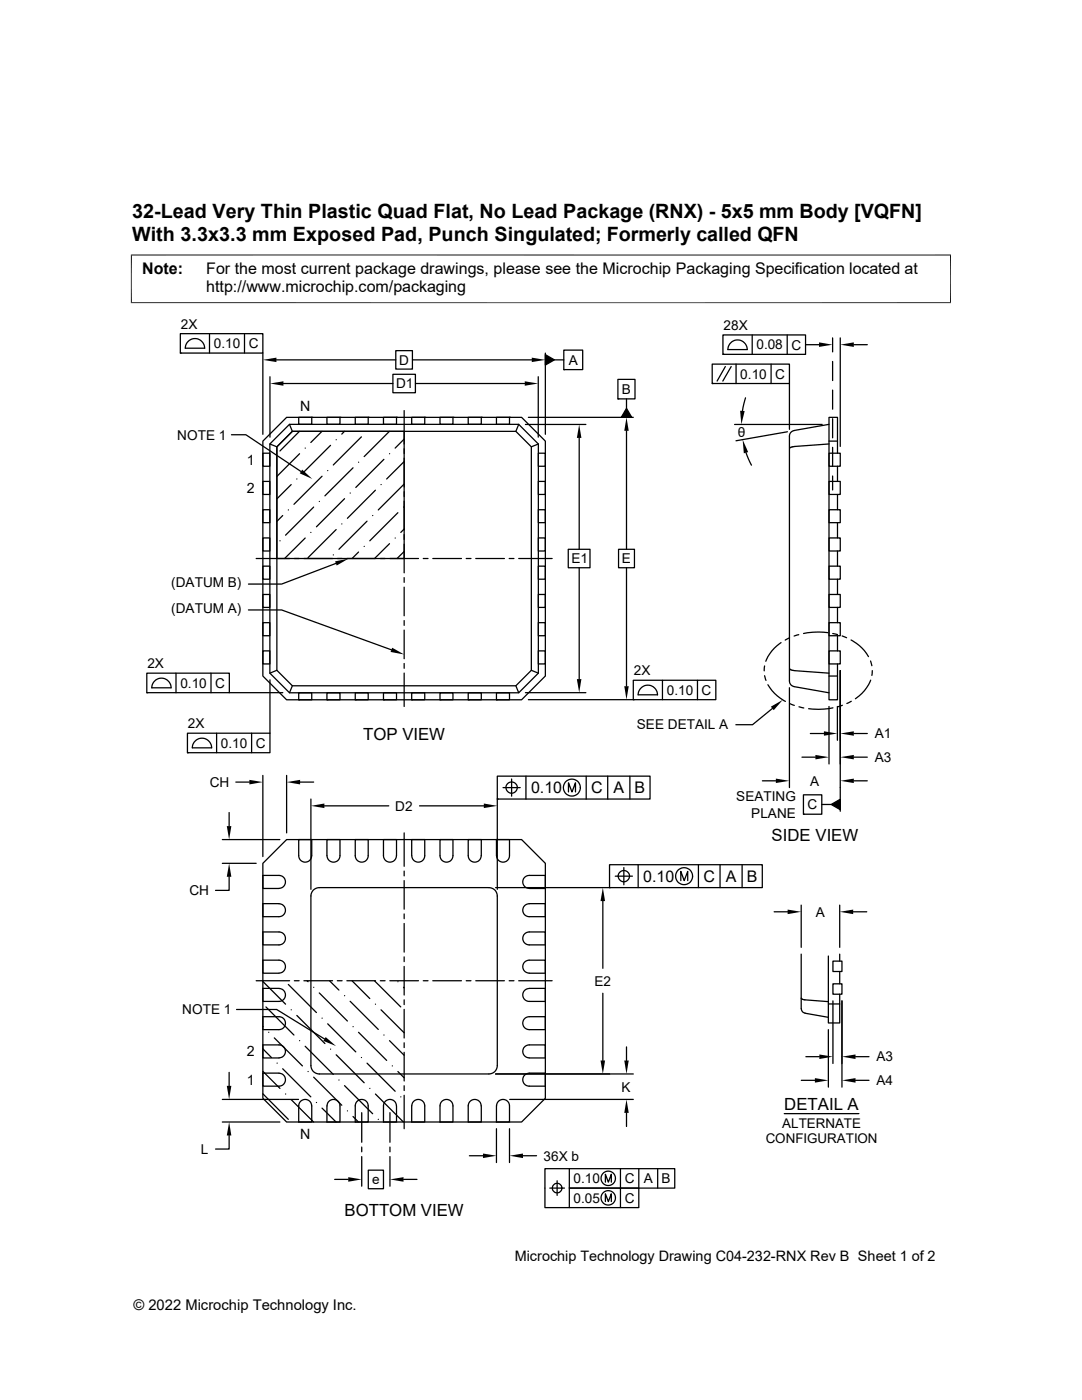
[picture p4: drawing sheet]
<svg xmlns="http://www.w3.org/2000/svg" width="216mm" height="279mm" viewBox="0 0 216 279" stroke-linecap="round" stroke-linejoin="round" font-family="sans-serif">
<g fill="none" stroke="#000" stroke-width=".25">
<path d="M36 66.6h16.5v3.9h-16.5zM36 70.5h.1M37.5 68.1a1.91 1.91 0 0 1 2.1-.4 1.91 1.91 0 0 1 1.2 1.8h-3.8l.1-.6zM41.8 66.6v3.9M48.8 66.6v3.9M52.5 70.5v16.2M53.9 75.2v12M55.2 71.8h23.8M56.6 76.5h21.8M78.4 74.7h4.5v3.7h-4.5zM79 70h3.3v3.7h-3.3zM82.3 71.8h23.8"/>
<path d="M82.9 76.5h21.8M107.4 75.2v12M108.8 70.8l1.8 1-1.8 1.1zM108.8 70.5v16.2M110.6 71.8h1.9M112.5 69.9h3.8v3.9h-3.8zM112.5 73.8h.1M123.3 75.7h3.4v3.9h-3.4zM123.3 79.6h.1M125 79.6v1.9M142.1 72.7h15.4v3.8h-15.4zM142.1 76.5h.1"/>
<path d="M144.3 66.8h16.4v3.9h-16.4zM144.3 70.7h.1M144.7 73.2l-1.6 2.9M145.2 69.8h3.9a1.93 1.93 0 0 0-1.9-2 1.93 1.93 0 0 0-2 2M145.9 73.2l-1.7 2.9M146.9 72.7v3.8M148.8 79.4l-.7 2.6M150.1 66.8v3.9M153.9 72.7v3.8M157.1 66.8v3.9M157.5 76.5v9.2M160.7 68.8h2.7"/>
<path d="M166.1 67.4v2.8M166.1 72.1v3.8M166.1 77.9v3.8M167.7 67.4v21.7M170.4 68.8h2.7M46.2 86.8h2.9l11 7.3M52.5 90.4h1.3v2.6h-1.3zM52.5 96.1h1.3v2.6h-1.3zM53.8 88.6l1.4 .6M57.2 83.3h46.9l4.7 4.7v46.9l-4.7 4.8h-46.9l-4.7-4.8v-46.9zM57.8 84.7h45.7l3.9 3.9v45.7l-3.9 4h-45.7l-4-4v-45.7zM57.8 84.7l.5 1.4"/>
<path d="M58.1 96.7l-2.9 2.9M58.3 86.1h22.3v25.4h-25.4v-22.3zM58.3 86.1h44.6l3.1 3.1v44.6l-3.1 3.1h-44.6l-3.1-3.1v-44.6zM59.2 95.6h.1M59.6 83.3h2.6v1.4h-2.6zM59.8 86.1l-3.9 3.9M59.8 90.6l-4.6 4.5M60.9 89.4h.1M62.2 83.3h.1M64.2 86.1l-2.2 2.2M64.3 95l-5.6 5.6M65.2 83.3h2.6v1.4h-2.6z"/>
<path d="M65.4 93.9h.1M66 88.9l-5.7 5.6M67.1 87.8h.1M67.8 83.3h.1M68.7 86.1l-.5 .5M68.7 99.5l-5.6 5.6M69.9 98.4h.1M70.4 93.4l-5.6 5.6M70.9 83.3h2.6v1.4h-2.6zM71.5 92.2h.1M72.1 87.2l-5.6 5.6M73.5 83.3h.1"/>
<path d="M74.9 97.8l-5.6 5.6M76 96.7h.1M76.5 83.3h2.6v1.4h-2.6zM76.6 91.7l-5.6 5.6M77.7 86.1l-5 5M77.7 90.6h.1M79.1 83.3h.1M80.6 81.9v6.7M80.6 89.6v.9M80.6 91.5v5.7M80.6 98.1v1M80.6 96.6l-5.1 5.2"/>
<path d="M80.6 92.1l-3.4 3.5M80.6 87.6l-1.8 1.8M82.1 83.3h2.7v1.4h-2.7zM84.8 83.3h.1M87.8 83.3h2.6v1.4h-2.6zM90.4 83.3h.1M93.4 83.3h2.6v1.4h-2.6zM96 83.3h.1M99.1 83.3h2.6v1.4h-2.6zM101.7 83.3h.1M103.5 84.7l-.6 1.4M104.8 84.7h12.1"/>
<path d="M105.4 83.3h21M107.4 88.6l-1.4 .6M107.4 96.1h1.4v2.6h-1.4zM107.4 90.4h1.4v2.6h-1.4zM115.6 87.4v22.2M125 86v23.6M125 81.5l1 1.8h-2zM146.6 84.7h17.5M148.9 90.4l1 2.4M157.1 86.2l-10.2 1.8M158.2 89.2l-.7 .3M158.4 89.1l-.2 .1"/>
<path d="M158.5 85.9a1.09 1.09 0 0 0-1 1.1v48.9a1.09 1.09 0 0 0 1 1.1l6.9 1.3M165.4 96.1h2.3v2.6h-2.3zM165.4 90.4h2.3v2.6h-2.3zM165.4 88.6l-7 .5M165.4 88h1.7M165.4 84.7l-6.9 1.2M166.1 83.6v3.8M166.1 89.3v3.8M166.1 95v2.8M167.1 90.4v-7.1h-1.7v56.4h1.7v-7.2M167.1 93v3.1M167.1 98.7v3"/>
<path d="M51.1 111.5h6.7M52.5 101.7h1.3v2.6h-1.3zM52.5 107.4h1.3v2.6h-1.3zM52.5 113h1.3v2.6h-1.3zM52.5 118.6h1.3v2.6h-1.3zM55.9 107.9h.1M56.4 102.9l-1.2 1.2M57.5 101.8h.1M58.7 111.5h1M60.6 111.5h5.8M60.9 107.4l-4.1 4.1M62 106.3h.1"/>
<path d="M62.6 101.2l-5.6 5.6M63.7 100.1h.1M66.5 110.7h.1M67 112.4l-10.8 4.2h-6.6M67.1 105.7l-5.6 5.6M67.3 111.5h1M68.2 104.6h.1M69.2 111.5h5.7M71.5 110.2l-1.2 1.3M72.7 109.1h.1M73.2 104l-5.6 5.6M74.4 102.9h.1"/>
<path d="M75.9 111.5h.9M77.7 108.5l-3 3M77.8 111.5h5.7M78.8 107.4h.1M79.4 102.3l-5.6 5.6M80.5 101.2h.1M80.6 110.1l-1.4 1.4M80.6 100v5.7M80.6 106.7v1M80.6 108.6v5.7M80.6 115.3v.9M80.6 117.2v5.7"/>
<path d="M80.6 105.6l-.6 .7M84.5 111.5h.9M86.4 111.5h5.7M93 111.5h1M94.9 111.5h5.7M101.6 111.5h1M103.5 111.5h6.7M107.4 118.6h1.4v2.6h-1.4zM107.4 113h1.4v2.6h-1.4zM107.4 107.4h1.4v2.6h-1.4zM107.4 101.7h1.4v2.6h-1.4zM113.4 109.6h4.3v3.7h-4.3z"/>
<path d="M115.6 113.3v22.2M123.4 109.6h3.2v3.7h-3.2zM125 113.3v23.6M165.4 118.6h2.3v2.6h-2.3zM165.4 113h2.3v2.6h-2.3zM165.4 107.4h2.3v2.6h-2.3zM165.4 101.7h2.3v2.6h-2.3zM167.1 104.3v3.1M167.1 110v3M167.1 115.6v3M29.3 134.3h16.5v3.9h-16.5zM29.3 138.2h.1"/>
<path d="M30.9 135.9a1.91 1.91 0 0 1 2.1-.4 1.91 1.91 0 0 1 1.1 1.8h-3.8l.1-.6zM35.1 134.3v3.9M42.1 134.3v3.9M45.8 138.2h10.6M49.6 121.7h6.6l21.9 8M52.5 124.3h1.3v2.6h-1.3zM52.5 129.9h1.3v2.6h-1.3zM53.9 135.7v10.6M55.2 133.8l-1.4 .5M58.3 136.9l-.5 1.4M59.6 138.3h2.6v1.4h-2.6zM59.6 139.7h.1"/>
<path d="M65.2 138.3h2.6v1.4h-2.6zM65.2 139.7h.1M70.9 138.3h2.6v1.4h-2.6zM70.9 139.7h.1M76.5 138.3h2.6v1.4h-2.6zM76.5 139.7h.1M80.6 123.8v1M80.6 125.8v5.7M80.6 132.4v1M80.6 134.3v6.7M82.1 138.3h2.7v1.4h-2.7zM82.1 139.7h.1"/>
<path d="M87.8 138.3h2.6v1.4h-2.6zM87.8 139.7h.1M93.4 138.3h2.6v1.4h-2.6zM93.4 139.7h.1M99.1 138.3h2.6v1.4h-2.6zM99.1 139.7h.1M102.9 136.9l.6 1.4M104.8 138.2h12.1M105.4 139.6h21M106 133.8l1.4 .5M107.4 129.9h1.4v2.6h-1.4zM107.4 124.3h1.4v2.6h-1.4z"/>
<path d="M126.4 135.8h16.4v3.8h-16.4zM126.4 139.6h.1M127.3 138.7h3.9a1.93 1.93 0 0 0-1.9-2 1.93 1.93 0 0 0-2 2M132.2 135.8v3.8M139.2 135.8v3.8M152.6 132.9l-.1 1M152.6 134.9l.2 .9M153.2 136.7l1.3 1.7 2.2 1.6M155.9 128.2a7.9 7.9 0 0 0-3.1 3.8M157.5 137.2v20M157.5 127.3l-.8 .4M157.5 133.4l.7 .4 7.2 .5"/>
<path d="M159.4 126.7l-.9 .2M165.2 126.3l-1.9-.2-3 .3M165.4 129.9h2.3v2.6h-2.3zM165.4 124.3h2.3v2.6h-2.3zM165.4 134.9h1.7M166.2 126.4l.9 .2M167.1 121.2v3.1M167.1 126.9v3M167.7 133.8v28.1M168 126.9l.9 .4M169.8 127.7l2.2 1.6 1.3 1.7M169.9 140l-.9 .4"/>
<path d="M173.7 131.9l.3 1M173.7 135.7a8 8 0 0 1-3 3.7M174.1 133.8l-.1 1M37.4 146.3h16.5v3.9h-16.5zM37.4 150.2h.1M38.9 147.9a1.91 1.91 0 0 1 2.1-.4 1.91 1.91 0 0 1 1.2 1.7h-3.8l.1-.5zM43.2 146.3v3.9M47.1 156.1h2.7M50.2 146.3v3.9M52.5 154.7v16.2M57.2 154.7v11.5M59.9 156.1h2.7"/>
<path d="M62 159.5v18M99.2 154.9h30.5v4.6h-30.5zM99.2 159.5h.1M99.2 159.5v18M100.4 157.2h3.4M102.1 155.5v3.4M104.9 154.9v4.6M113.4 158.1v-1.9l.7 1.9 .7-1.9v1.9M117 154.9v4.6M121.3 154.9v4.6M125.7 154.9v4.6M152.1 155.8h2.7"/>
<path d="M154.1 141.4l-3.9 3.2h-3.4M157.6 140.4l.9 .4M159.4 141.1l1 .2M160 151.1h2.7M160.3 158.6h3.7v3.9h-3.7zM161.7 146.4h2.7M165.4 141v11.5M166.2 141.3l-2.9 .3-1.9-.2M167.1 141v6.7M168.1 140.8l-.9 .3M170.4 151.1h2.7M170.4 155.8h2.7"/>
<path d="M170.4 146.4h2.7M44.4 172.3h6.7M44.4 167.6h11.4M45.7 175v2.7h-2.7M45.7 162.2v2.7M52.5 174.7h3.2a1.3 1.3 0 0 1 1.3 1.3 1.3 1.3 0 0 1-1.3 1.3h-3.2zM57.2 167.6h46.9l4.7 4.7v46.9l-4.7 4.7h-46.9l-4.7-4.7v-46.9zM59.6 167.6h2.6v3.2a1.29 1.29 0 0 1-1.3 1.3 1.29 1.29 0 0 1-1.3-1.3zM62.5 177.6l.7-.4 .5-.1h33.9a1.66 1.66 0 0 1 1.6 1.7v33.9a1.66 1.66 0 0 1-1.6 1.6h-33.9a1.66 1.66 0 0 1-1.7-1.6v-33.9l.1-.5zM64.7 160.8h12.9M65.2 167.6h2.6v3.2a1.3 1.3 0 0 1-1.3 1.3 1.3 1.3 0 0 1-1.3-1.3zM70.9 167.6h2.6v3.2a1.29 1.29 0 0 1-1.3 1.3 1.29 1.29 0 0 1-1.3-1.3z"/>
<path d="M76.5 167.6h2.6v3.2a1.29 1.29 0 0 1-1.3 1.3 1.29 1.29 0 0 1-1.3-1.3zM80.6 166.2v6.7M80.6 173.8v1M80.6 175.7v5.7M82.1 167.6h2.7v3.2a1.3 1.3 0 0 1-1.4 1.3 1.3 1.3 0 0 1-1.3-1.3zM83.7 160.8h12.8M87.8 167.6h2.6v3.2a1.29 1.29 0 0 1-1.3 1.3 1.29 1.29 0 0 1-1.3-1.3zM93.4 167.6h2.6v3.2a1.29 1.29 0 0 1-1.3 1.3 1.29 1.29 0 0 1-1.3-1.3zM98.9 177.1h22.7M99.1 167.6h2.6v3.2a1.3 1.3 0 0 1-1.3 1.3 1.3 1.3 0 0 1-1.3-1.3zM104.8 175l.8-.3h3.2v2.6h-3.2a1.3 1.3 0 0 1-1.2-.9 1.3 1.3 0 0 1 .4-1.4zM120.3 179.8v13.5"/>
<path d="M121.6 172.6h30.5v4.5h-30.5zM121.6 177.1h.1M122.8 174.9h3.4M123.3 174.9a1.14 1.14 0 0 1 1.6-1.2 1.14 1.14 0 0 1 .4 1.9 1.14 1.14 0 0 1-1.9-.3v-.4M124.5 173.1v3.5M127.3 172.6v4.5M135.8 175.7v-1.8l.7 1.8 .7-1.8v1.8M139.4 172.6v4.5M143.7 172.6v4.5M148.1 172.6v4.5M160.3 162.5h.1M164 160.5h1.9"/>
<path d="M165.9 160.5l1.8-1v2.1zM51.1 195.7h6.7M52.5 186h3.2a1.29 1.29 0 0 1 1.3 1.3 1.29 1.29 0 0 1-1.3 1.3h-3.2zM52.5 195.9l4.5 4.5M55.7 180.3h-3.2v2.6h3.2a1.29 1.29 0 0 0 1.3-1.2 1.29 1.29 0 0 0-1.3-1.3M55.7 194.2a1.29 1.29 0 0 0 1.3-1.3 1.29 1.29 0 0 0-1.3-1.3h-3.2v2.6h3.2M55.7 197.3h-3.2v2.6h3.2a1.29 1.29 0 0 0 1.3-1.3 1.29 1.29 0 0 0-1.3-1.3M57.5 196.5l5.6 5.6M58.7 195.7h1M60.6 195.7h5.8M61.3 195.7l.2 .2M62.6 197h.1"/>
<path d="M63.7 198.2l5.6 5.6M65.8 195.7l1.8 1.9M67.3 195.7h1M68.7 198.7h.1M69.2 195.7h5.7M69.9 199.8l5.6 5.6M70.3 195.7l3.5 3.6M74.7 195.7l5.3 5.3M75.9 195.7h.9M77.8 195.7h5.7M79.4 195.9h.1M80.5 197l.1 .1"/>
<path d="M80.6 182.4v.9M80.6 184.3v5.7M80.6 191v.9M80.6 192.9v5.7M80.6 199.5v1M84.5 195.7h.9M86.4 195.7h5.7M93 195.7h1M94.9 195.7h5.7M101.6 195.7h1M103.5 195.7h6.7M104.8 186.3l.8-.3h3.2v2.6h-3.2a1.3 1.3 0 0 1-1.2-.9 1.3 1.3 0 0 1 .4-1.4z"/>
<path d="M105.6 197.3h3.2v2.6h-3.2a1.29 1.29 0 0 1-1.3-1.3 1.29 1.29 0 0 1 1.3-1.3M105.6 180.3h3.2v2.6h-3.2a1.29 1.29 0 0 1-1.3-1.2 1.29 1.29 0 0 1 1.3-1.3M105.6 194.2a1.29 1.29 0 0 1-1.3-1.3 1.29 1.29 0 0 1 1.3-1.3h3.2v2.6h-3.2M120.3 198.2v13.4M154.5 182h2.7M159.9 190.4v10.9a.88 .88 0 0 0 .7 .9l4.7 .8M159.9 199.2l.5 .3M159.9 180.6v8.5M160.4 199.5h.2M160.6 199.5l4.7 .4M165.3 190.8v13.4h2.3v-5.8M166.2 199.7v12.5"/>
<path d="M166.2 196.3h1.8v2.1h-1.8zM166.2 191.8h1.8v2.1h-1.8zM167.6 180.6v8.5M167.6 190.4v1.4M167.6 193.9v2.4M168 199.7v17.3M170.2 182h2.8M44.4 219.4h15.2M45.7 214v2.7M47.2 201.5h8l9.5 5.8M52.5 218.3l5 5.1M52.5 202.9h3.2a1.29 1.29 0 0 1 1.3 1.3 1.29 1.29 0 0 1-1.3 1.3h-3.2z"/>
<path d="M52.5 213.8l3.4 3.4M52.5 209.3l1.7 1.8M52.5 204.9h.1M53.1 201l5.6 5.6M53.6 206h.1M54.7 207.1l5.6 5.6M55.3 212.2h.1M55.7 211.1a1.29 1.29 0 0 0 1.3-1.3 1.29 1.29 0 0 0-1.3-1.3h-3.2v2.6h3.2M55.7 214.2h-3.2v2.6h3.2a1.29 1.29 0 0 0 1.3-1.3 1.29 1.29 0 0 0-1.3-1.3M56.4 213.3l5.6 5.6M57 218.3h.1M58.1 219.5l4.5 4.4"/>
<path d="M58.1 201.5h.1M59.2 202.6l5.6 5.7M59.8 207.7h.1M59.9 219.9a1.31 1.31 0 0 1 1.4-.4 1.31 1.31 0 0 1 .9 1.2v3.2h-2.6v-3.2zM60.9 208.8l5.6 5.6M61.5 213.8h.1M62.6 215l5.6 5.6M64.3 203.2h.1M65.4 204.3l5.6 5.6M65.6 219.9a1.3 1.3 0 0 1 1.4-.4 1.3 1.3 0 0 1 .8 1.2v3.2h-2.6l.1-3.2zM66 209.4h.1M67.1 210.5l5.6 5.6"/>
<path d="M67.6 215.5h.1M68.7 216.7l5.7 5.6M70.4 204.9h.1M71.2 219.9a1.3 1.3 0 0 1 1.4-.4 1.3 1.3 0 0 1 .9 1.2v3.2h-2.6v-3.2zM71.5 206l5.7 5.6M72.1 211.1h.1M73.2 212.2l5.6 5.6M73.8 217.2h.1M74.9 218.3l5.6 5.6M74.9 200.4h.1M76 201.5l4.6 4.6M76.6 206.6h.1"/>
<path d="M76.8 219.9a1.31 1.31 0 0 1 1.5-.4 1.31 1.31 0 0 1 .8 1.2v3.2h-2.6v-3.2zM77.7 207.7l2.9 2.9M78.3 212.7h.1M79.4 213.8l1.2 1.3M80 218.9h.1M80.6 201.4v5.8M80.6 208.1v1M80.6 210v5.7M80.6 216.7v.9M80.6 218.6v6.7M82.5 219.9a1.3 1.3 0 0 1 1.4-.4 1.3 1.3 0 0 1 .9 1.2v3.2h-2.7l.1-3.2zM88.1 219.9a1.3 1.3 0 0 1 1.4-.4 1.3 1.3 0 0 1 .9 1.2v3.2h-2.6v-3.2z"/>
<path d="M93.7 219.9a1.31 1.31 0 0 1 1.5-.4 1.31 1.31 0 0 1 .8 1.2v3.2h-2.6v-3.2zM98.9 214.3h27.5M99.4 219.9a1.3 1.3 0 0 1 1.4-.4 1.3 1.3 0 0 1 .9 1.2v3.2h-2.6v-3.2zM101.7 219.4h24.7M104.8 203.2l.8-.3h3.2v2.6h-3.2a1.3 1.3 0 0 1-1.2-.9 1.3 1.3 0 0 1 .4-1.4zM105.6 214.2h3.2v2.6h-3.2a1.29 1.29 0 0 1-1.3-1.3 1.29 1.29 0 0 1 1.3-1.3M105.6 211.1a1.29 1.29 0 0 1-1.3-1.3 1.29 1.29 0 0 1 1.3-1.3h3.2v2.6h-3.2M125 208.9v2.7M159.9 215.6h2.7M160.8 210.9h2.7M165.3 200.4h2.3M165.3 205.5v11.5"/>
<path d="M170.7 210.9h2.7M170.7 215.6h2.7M44.4 223.9h11.4M45.7 226.6v2.7h-2.7M63.1 220h.1M64.3 221.1l2.8 2.8M66.8 235.4h2.7M69.3 221.7h.1M70.4 222.8l1.1 1.1M72.2 222.1v5.9M72.2 228.9v1M72.2 230.8v5.9"/>
<path d="M73.5 233.5h3v3.7h-3zM75.5 223.4h.1M77.8 222.1v5.9M77.8 228.9v1M77.8 230.8v5.9M80.5 235.4h2.7M93.7 230.7h2.7M99.1 225.3v6.7M101.7 225.3v6.7M104.4 230.7h2.7M109.7 237.1h2.9M111.2 235.6v3"/>
<path d="M113.6 233.2v3.9h13.9v3.9h-18.8v-7.8h25.9v3.9h-21v3.9M120.8 235.9v-1.5l.6 1.5 .6-1.5v1.5M120.8 239.8v-1.5l.6 1.5 .6-1.5v1.5M123.8 233.2v7.8M125 222.1v2.7M127.5 233.2v3.9M131.2 233.2v3.9M156.5 222.2h14.9"/>
<circle cx="102.1" cy="157.2" r="1.13"/>
<circle cx="114.1" cy="157.2" r="1.69"/>
<circle cx="136.5" cy="174.9" r="1.69"/>
<circle cx="111.2" cy="237.1" r=".96"/>
<circle cx="121.4" cy="235.2" r="1.44"/>
<circle cx="121.4" cy="239.1" r="1.44"/>
</g>
<g fill="#000">
<path d="M52.5 71.8l2.7-.4v.9zM53.9 76.5l2.7-.4v.9zM104.7 76.1l2.7 .4-2.7 .5zM106.1 71.4l2.7 .4-2.7 .5zM108.8 70.8l1.8 1-1.8 1.1zM163.4 68.3l2.7 .5-2.7 .4zM167.7 68.8l2.7-.5v.9zM60.3 93.7l2 1.9-2.5-1.1zM115.6 84.7l.4 2.7h-.9zM125 83.3l.5 2.7h-.9zM125 81.5l1 1.8h-2zM148.2 87.7l1.1 2.5-.9 .3z"/>
<path d="M147.7 82h.9l-.7 2.7zM66.9 112l2.7-.5-2.4 1.4zM78.3 129.3l2.3 1.3-2.7-.5zM115.1 135.5h.9l-.4 2.7zM124.6 136.9h.9l-.5 2.7zM49.8 155.6l2.7 .5-2.7 .4zM57.2 156.1l2.7-.5v.9zM153.8 141l2.4-1.3-1.8 2zM154.8 155.4l2.7 .4-2.7 .5zM162.7 150.7l2.7 .4-2.7 .5zM164.4 145.9l2.7 .5-2.7 .4zM165.9 160.5l1.8-1v2.1z"/>
<path d="M167.7 146.4l2.7-.5v.9zM167.7 151.1l2.7-.4v.9zM167.7 155.8l2.7-.4v.9zM45.3 164.9h.9l-.5 2.7zM45.7 172.3l.5 2.7h-.9zM62 160.8l2.7-.4v.9zM96.5 160.4l2.7 .4-2.7 .5zM120.3 177.1l.4 2.7h-.9zM157.2 181.5l2.7 .5-2.7 .4zM167.6 182l2.6-.5v.9zM45.3 216.7h.9l-.5 2.7zM65 207l2.1 1.8-2.6-1.1z"/>
<path d="M119.8 211.6h.9l-.4 2.7zM124.6 211.6h.9l-.5 2.7zM162.6 215.2l2.7 .4-2.7 .5zM163.5 210.4l2.7 .5-2.7 .4zM168 210.9l2.7-.5v.9zM168 215.6l2.7-.4v.9zM45.7 223.9l.5 2.7h-.9zM69.5 234.9l2.7 .5-2.7 .4zM77.8 235.4l2.7-.5v.9zM96.4 230.2l2.7 .5-2.7 .4zM101.7 230.7l2.7-.5v.9zM125 219.4l.5 2.7h-.9z"/>
</g>
<path d="M26.1 50.9h163.7M26.2 50.8v9.7M189.7 50.8v9.7M26.1 60.4h163.7" fill="none" stroke="#000" stroke-width=".2"/>
<g font-size="3.9">
<text x="26.4" y="43.5">32-Lead Very Thin Plastic Quad Flat, No Lead Package (RNX) - 5x5 mm Body [VQFN]</text>
<text x="26.4" y="48.1">With 3.3x3.3 mm Exposed Pad, Punch Singulated; Formerly called QFN</text>
</g>
<g font-size="3.3">
<text x="72.5" y="147.6">TOP VIEW</text>
<text x="153.9" y="167.8">SIDE VIEW</text>
<text x="156.5" y="221.5">DETAIL A</text>
<text x="68.7" y="242.7">BOTTOM VIEW</text>
</g>
<g font-size="3.2">
<text x="28.4" y="54.7">Note:</text>
<text x="41.1" y="58.3">http://www.microchip.com/packaging</text>
<text x="41.1" y="54.7">For the most current package drawings, please see the Microchip Packaging Specification located at</text>
<text x="106" y="158.3">0.10</text>
<text x="117.9" y="158.3">C</text>
<text x="122.4" y="158.3">A</text>
<text x="126.6" y="158.3">B</text>
<text x="128.4" y="176">0.10</text>
<text x="140.4" y="176">C</text>
<text x="144.8" y="176">A</text>
<text x="149" y="176">B</text>
</g>
<g font-size="2.9">
<text x="102.7" y="251.7">Microchip Technology Drawing C04-232-RNX Rev B Sheet 1 of 2</text>
<text x="26.6" y="261.3">© 2022 Microchip Technology Inc.</text>
</g>
<g font-size="2.8">
<text x="59.9" y="81.9">N</text>
<text x="49.3" y="92.8">1</text>
<text x="49.3" y="98.4">2</text>
<text x="49.3" y="210.8">2</text>
<text x="49.3" y="216.5">1</text>
<text x="59.9" y="227.3">N</text>
</g>
<g font-size="2.7">
<text x="36.1" y="65.6">2X</text>
<text x="144.4" y="65.9">28X</text>
<text x="42.7" y="69.5">0.10</text>
<text x="49.6" y="69.5">C</text>
<text x="150.9" y="69.7">0.08</text>
<text x="157.9" y="69.8">C</text>
<text x="79" y="77.5">D1</text>
<text x="79.6" y="72.8">D</text>
<text x="113.5" y="72.8">A</text>
<text x="147.7" y="75.6">0.10</text>
<text x="154.7" y="75.6">C</text>
<text x="124.1" y="78.6">B</text>
<text x="35.4" y="87.7">NOTE 1</text>
<text x="147.2" y="87.2">θ</text>
<text x="114" y="112.4">E1</text>
<text x="124.1" y="112.4">E</text>
<text x="34.1" y="117.2">(DATUM B)</text>
<text x="34.1" y="122.4">(DATUM A)</text>
<text x="29.4" y="133.4">2X</text>
<text x="36" y="137.2">0.10</text>
<text x="42.9" y="137.3">C</text>
<text x="126.5" y="134.8">2X</text>
<text x="133.1" y="138.7">0.10</text>
<text x="140" y="138.7">C</text>
<text x="37.5" y="145.4">2X</text>
<text x="44.1" y="149.2">0.10</text>
<text x="51" y="149.2">C</text>
<text x="127.1" y="145.6">SEE DETAIL A</text>
<text x="174.6" y="147.4">A1</text>
<text x="174.6" y="152.1">A3</text>
<text x="41.8" y="157.1">CH</text>
<text x="78.9" y="161.8">D2</text>
<text x="146.9" y="159.9">SEATING</text>
<text x="161.1" y="161.5">C</text>
<text x="161.7" y="156.8">A</text>
<text x="149.9" y="163.2">PLANE</text>
<text x="37.8" y="178.6">CH</text>
<text x="162.8" y="182.9">A</text>
<text x="118.6" y="196.7">E2</text>
<text x="36.4" y="202.4">NOTE 1</text>
<text x="174.9" y="211.8">A3</text>
<text x="124" y="217.8">K</text>
<text x="174.9" y="216.6">A4</text>
<text x="156.1" y="225.1">ALTERNATE</text>
<text x="40.1" y="230.3">L</text>
<text x="108.5" y="231.6">36X b</text>
<text x="152.8" y="228.1">CONFIGURATION</text>
<text x="74.3" y="236.3">e</text>
<text x="114.4" y="236.1">0.10</text>
<text x="124.7" y="236.1">C</text>
<text x="128.4" y="236.1">A</text>
<text x="132" y="236.1">B</text>
<text x="114.4" y="240">0.05</text>
<text x="124.7" y="240">C</text>
</g>
</svg>
